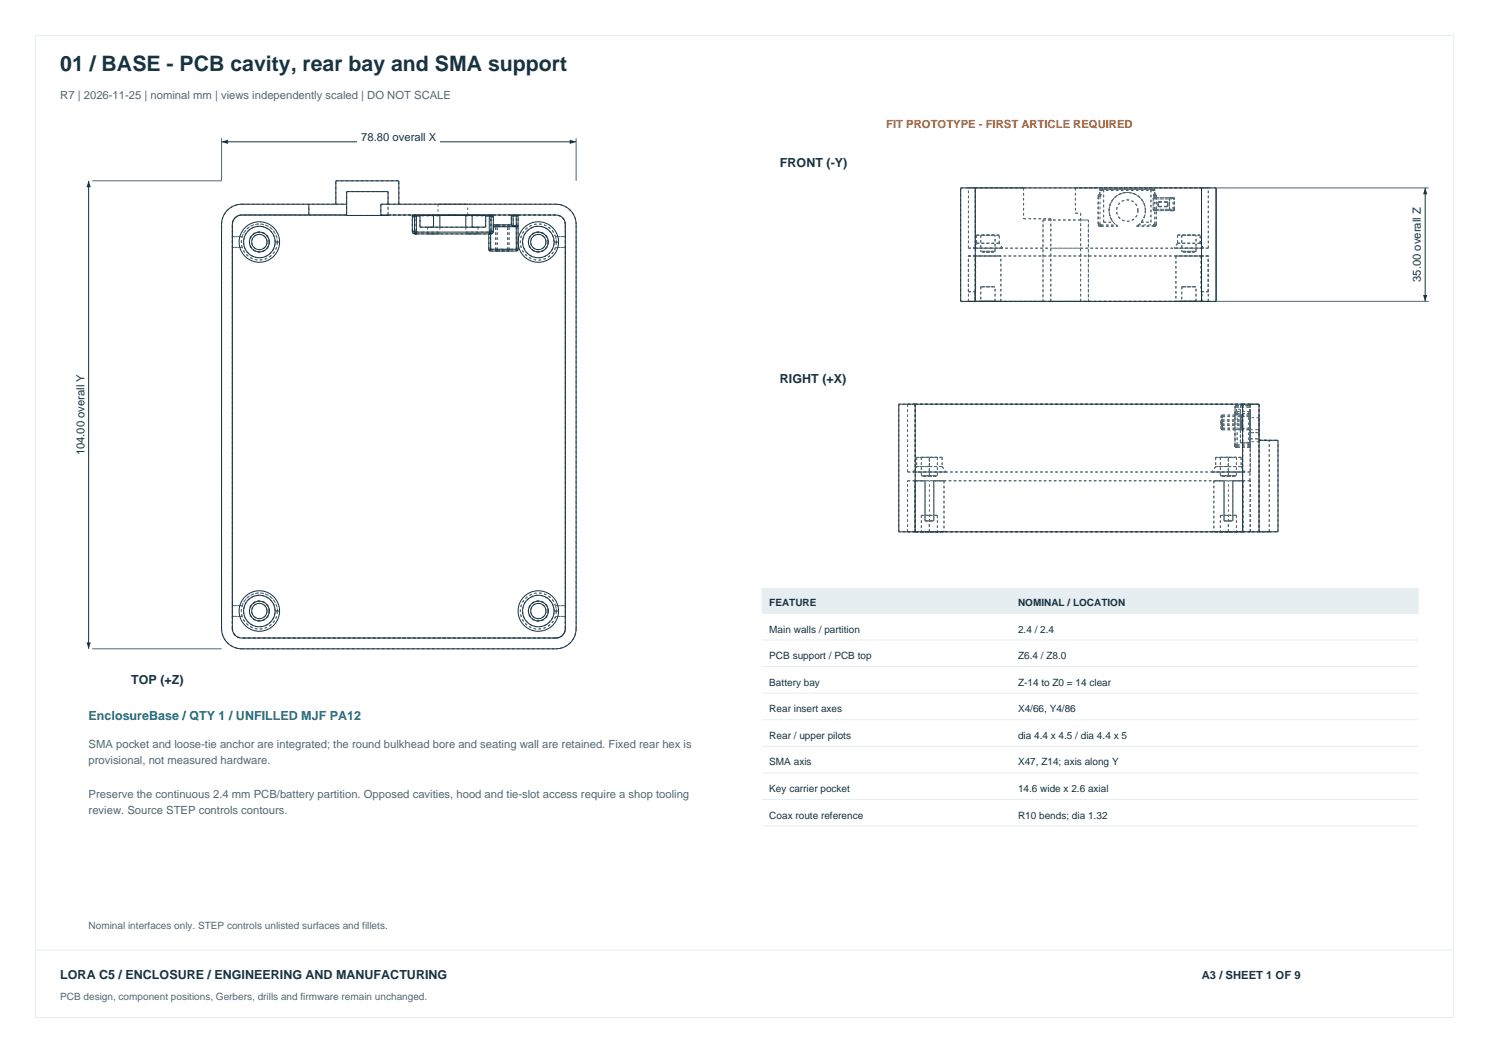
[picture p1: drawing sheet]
<svg xmlns="http://www.w3.org/2000/svg" width="420mm" height="297mm" viewBox="0 0 420 297" stroke-linecap="round" stroke-linejoin="round" font-family="sans-serif">
<path d="M10 10h400v277h-400zM10 268h400" fill="none" stroke="#e6eef1" stroke-width=".28"/>
<g fill="none" stroke="#536773" stroke-width=".28" stroke-dasharray=".7 .7" stroke-linecap="butt">
<path d="M68.2 57.6h26.5M94.7 57.6v-6.6M94.7 57.6h3.1M94.7 51h17.8M97.8 54v6.6M97.8 54h11.7M107.4 57.6h2.1M107.4 57.6v3M109.5 57.6h3M109.5 54v6.6M112.5 57.6v-6.6M112.5 57.6h44.3"/>
<path d="M123.5 57.6h8.4M123.5 57.6v3M131.9 57.6h-8.4M62.5 63.3a5.7 5.7 0 0 1 5.7-5.7M65.5 69.8v-3.1M65.5 66.7v-3.4M65.5 63.3a2.67 2.67 0 0 1 2.7-2.7M65.5 69.8h2.8M65.5 66.7h2.8M68.2 60.6a2.67 2.67 0 0 0-2.7 2.7M68.2 60.6h29.6M68.3 69.8h-2.8"/>
<path d="M68.3 66.7a5.1 5.1 0 0 1 5.6-3.5 5.1 5.1 0 0 1 4.3 5.1M68.3 66.7h-2.8M68.3 69.8l-.2-1.3 .2-1.8M75.3 68.3a2.16 2.16 0 0 0-3.1-2 2.16 2.16 0 0 0-.3 3.7 2.16 2.16 0 0 0 3.4-1.4v-.3M75.9 68.3a2.79 2.79 0 0 1-4 2.4 2.79 2.79 0 0 1-.4-4.7 2.79 2.79 0 0 1 4.4 1.9v.4M75.9 68.3a2.79 2.79 0 0 0-4-2.5 2.79 2.79 0 0 0-.4 4.7 2.79 2.79 0 0 0 4.4-1.9v-.3M77.6 68.3a4.4 4.4 0 0 0-6.5-4 4.4 4.4 0 0 0-.4 7.6 4.4 4.4 0 0 0 6.9-3.2v-.4M78.2 68.3a5.1 5.1 0 0 1-4.3 5 5.1 5.1 0 0 1-5.6-3.5M78.2 68.3a5.1 5.1 0 0 0-7.4-4.5 5.1 5.1 0 0 0-.5 8.7 5.1 5.1 0 0 0 7.9-3.7v-.5M87.1 60.6v-3M97.8 60.6h-29.6M97.8 60.8v-.2"/>
<path d="M107.4 60.6h2.1M109.5 60.6v-3M109.5 60.8v-.2M109.5 60.8h-11.7M109.5 60.6h47.3M116.3 65.2v-4M116.3 65.2l.2 .5 .6 .3M116.9 60.9v.3M116.9 65.2v-4M116.9 65.2v.3M117 60.6h-.5M117.1 60.6h-.6"/>
<path d="M117.1 61.2h.3M117.1 65.2v-4M117.1 65.2h.3M117.1 61.2h-.8M117.1 61.2v-.6M117.1 65.2h-.8M117.1 65.2v.8M117.1 60.6l.1 .3M117.2 65.9v-.4M117.2 60.9l.2 .3M117.2 65.5l.2-.3M117.2 65.9l.2 .1"/>
<path d="M117.4 60.6h-.3M117.4 60.6h6.6M117.4 60.6h20.6M117.4 60.6h-.4M117.4 60.9h6.7M117.4 61.2v-.3M117.4 65.5v-.3M117.4 65.5h6.7M117.4 66h5.9M117.4 60.9v-.3M117.4 60.9h-.2M117.4 65.5v.5"/>
<path d="M117.4 65.5h-.2M118.5 60.8h3.8M118.5 64.1v-3.3M118.5 64.1h3.8M120.6 60.6h14.2M120.6 60.8h1.7M120.6 64.1h1.7M120.6 66h2.7M120.6 60.6v.2M120.6 64.1v1.9M123.3 66l.4-.1 .4-.4M123.5 60.6h8.4"/>
<path d="M124 60.6h-3.4M124 60.6v.2M124.1 64.1v1.4M131.4 60.9h6.6M131.4 64.1v1.4M131.4 65.5h6.6M131.5 60.6h6.5M131.5 60.6l-.1 .2M131.9 60.6v-3M131.9 60.6h-8.4M132.1 66h5.9M132.1 66h2.7"/>
<path d="M132.1 66l-.4-.1-.3-.4M133.2 60.8h1.6M133.2 60.8h3.8M133.2 64.1h1.6M133.2 64.1h3.8M134.8 60.6h-3.3M134.8 60.8h-14.2M134.8 64.1h-14.2M134.8 66h-14.2M134.8 60.6v.2M134.8 64.1v1.9M137 64.1v-3.3"/>
<path d="M137.9 66h.1M137.9 70.3v-4.3M137.9 70.3l.2 .4 .3 .1M138 61.2h.4M138 61.2v-.3M138 65.5v-.3M138 65.2h.4M138 66h-.1M138 66h.4M138 60.9h.2M138 60.9v-.3M138 65.5v.5"/>
<path d="M138 65.5h.2M138.2 60.9l-.2 .3M138.2 60.9l.1-.3M138.2 65.5l-.2-.3M138.2 65.5v.4M138.2 65.9l-.2 .1M138.3 60.6h-.3M138.3 60.6h.1M138.4 65.2v-4M138.4 66h-.4M138.4 66l.6-.3 .2-.5M138.4 70.8h7.2"/>
<path d="M138.4 61.2h.8M138.4 61.2v-.6M138.4 65.2h.8M138.4 70.3v-4.3M138.4 70.3h7.2M138.4 65.2v.8M138.4 70.3h-.5M138.4 70.3v.5M138.5 60.6h-.5M138.5 60.9v.3M138.5 65.2v-4M138.5 65.2v.3"/>
<path d="M139 60.6h-.6M139 60.6h-.5M139.2 61.2l-.2-.6M139.2 63.9v1.3M139.2 63.9v-.5M139.2 63.4v.5M139.2 65.2v-4M139.2 63.4h5M139.2 65.2l-.2 .5-.6 .3M139.2 63.9h6.4M139.8 63.8l.1-.4M139.8 70.5v-6.7"/>
<path d="M139.8 70.5l.1 .3M139.8 63.8h.4M139.9 63.4l-.1 .4M139.9 70.8h.3M140.2 63.4h-.3M140.2 63.4h3M140.2 70.8h3M140.2 70.8h-.3M140.2 63.4v.4M140.2 63.8h3M140.2 63.8v-.4M140.2 63.8h-.4"/>
<path d="M140.2 70.5h-.4M140.2 70.5v-6.7M140.2 70.5h3M140.2 70.5v.3M143.2 70.8h.3M143.2 63.4v.4M143.2 63.8h.4M143.2 63.8v-.4M143.2 70.5v-6.7M143.2 70.5h.4M143.2 70.5v.3M143.5 63.4h-.3"/>
<path d="M143.5 63.4l.1 .4M143.5 70.8h-.3M143.6 63.8l-.1-.4M143.6 70.5v-6.7M143.6 70.5l-.1 .3M143.6 63.8h-.4M144.2 63.4v-2.5M144.5 63.7l-.3-.3M144.7 60.6h.9M144.7 60.6h-.4M144.7 63.8h.9M144.7 60.9h-.5"/>
<path d="M144.7 60.9v-.3M144.7 60.9h.9M144.7 63.7h-.2M144.7 63.7v-2.8M144.7 63.7h.9M144.7 63.7v.1M145.6 70.3v-6.4M145.6 63.9v-.1M145.6 60.9v-.3M145.6 60.9h.5M145.6 63.7v-2.8M145.6 63.7h.5"/>
<path d="M145.6 63.7v.1M145.6 70.3h.5M145.6 63.9h.5M145.6 70.3v.5M146.1 60.6h-.5M146.1 63.8h-.5M146.1 63.7v-2.8M146.1 70.3v-6.4M146.1 63.9v-.1M146.1 70.3l-.2 .4-.3 .1M154 68.3a2.16 2.16 0 0 0-3.1-2 2.16 2.16 0 0 0-.3 3.7 2.16 2.16 0 0 0 3.4-1.4v-.3M154.6 68.3a2.79 2.79 0 0 1-4 2.4 2.79 2.79 0 0 1-.4-4.7 2.79 2.79 0 0 1 4.4 1.9v.4"/>
<path d="M154.6 68.3a2.79 2.79 0 0 0-4-2.5 2.79 2.79 0 0 0-.4 4.7 2.79 2.79 0 0 0 4.4-1.9v-.3M156.3 68.3a4.4 4.4 0 0 0-6.5-4 4.4 4.4 0 0 0-.4 7.6 4.4 4.4 0 0 0 6.9-3.2v-.4M156.7 69.8a5.1 5.1 0 0 1-7.8 2.6 5.1 5.1 0 0 1 0-8.3 5.1 5.1 0 0 1 7.8 2.6M156.7 69.8h2.8M156.7 66.7h2.8M156.7 66.7l.2 1.6M156.8 60.6h-47.3M156.9 68.3l-.2 1.5M156.9 68.3a5.1 5.1 0 0 0-7.4-4.5 5.1 5.1 0 0 0-.5 8.7 5.1 5.1 0 0 0 7.9-3.7v-.5M159.5 63.3a2.67 2.67 0 0 0-2.7-2.7M159.5 69.8v-3.1M159.5 66.7v-3.4"/>
<path d="M159.5 66.7h-2.8M159.5 69.8h-2.8M162.5 63.3a5.7 5.7 0 0 0-5.7-5.7M62.5 177.3v-114M62.5 177.3a5.7 5.7 0 0 0 5.7 5.7M65.5 177.3a2.67 2.67 0 0 0 2.7 2.7M65.5 177.3v-114M65.5 177.3v-3.4M65.5 173.9v-3.1M65.5 170.8v-101M65.5 173.9h2.8M65.5 170.8h2.8"/>
<path d="M68.2 180h88.6M68.3 173.9h-2.8M68.3 170.8a5.1 5.1 0 0 1 5.6-3.5 5.1 5.1 0 0 1 4.3 5M68.3 170.8h-2.8M68.3 173.9l-.2-1.3 .2-1.8M75.3 172.3a2.16 2.16 0 0 0-3.1-1.9 2.16 2.16 0 0 0-.3 3.7 2.16 2.16 0 0 0 3.4-1.4v-.4M75.9 172.3a2.79 2.79 0 0 1-4 2.5 2.79 2.79 0 0 1-.4-4.7 2.79 2.79 0 0 1 4.4 1.9v.3M75.9 172.3a2.79 2.79 0 0 0-4-2.4 2.79 2.79 0 0 0-.4 4.7 2.79 2.79 0 0 0 4.4-1.9v-.4M77.6 172.3a4.4 4.4 0 0 0-6.5-3.9 4.4 4.4 0 0 0-.4 7.6 4.4 4.4 0 0 0 6.9-3.2v-.5M78.2 172.3a5.1 5.1 0 0 1-4.3 5.1 5.1 5.1 0 0 1-5.6-3.5M78.2 172.3a5.1 5.1 0 0 0-7.4-4.4 5.1 5.1 0 0 0-.5 8.7 5.1 5.1 0 0 0 7.9-3.8v-.5M154 172.3a2.16 2.16 0 0 0-3.1-1.9 2.16 2.16 0 0 0-.3 3.7 2.16 2.16 0 0 0 3.4-1.4v-.4"/>
<path d="M154.6 172.3a2.79 2.79 0 0 1-4 2.5 2.79 2.79 0 0 1-.4-4.7 2.79 2.79 0 0 1 4.4 1.9v.3M154.6 172.3a2.79 2.79 0 0 0-4-2.4 2.79 2.79 0 0 0-.4 4.7 2.79 2.79 0 0 0 4.4-1.9v-.4M156.3 172.3a4.4 4.4 0 0 0-6.5-3.9 4.4 4.4 0 0 0-.4 7.6 4.4 4.4 0 0 0 6.9-3.2v-.5M156.7 173.9a5.1 5.1 0 0 1-7.8 2.6 5.1 5.1 0 0 1 0-8.3 5.1 5.1 0 0 1 7.8 2.6M156.7 173.9h2.8M156.7 170.8h2.8M156.7 170.8l.2 1.5M156.8 180a2.67 2.67 0 0 0 2.7-2.7M156.8 180h-88.6M156.9 172.3l-.2 1.6M156.9 172.3a5.1 5.1 0 0 0-7.4-4.4 5.1 5.1 0 0 0-.5 8.7 5.1 5.1 0 0 0 7.9-3.8v-.5M159.5 177.3v-114"/>
<path d="M159.5 177.3v-3.4M159.5 173.9v-3.1M159.5 170.8v-101M159.5 177.3a2.67 2.67 0 0 1-2.7 2.7M159.5 170.8h-2.8M159.5 173.9h-2.8M162.5 177.3v-114M162.5 177.3a5.7 5.7 0 0 1-5.7 5.7M68.2 183h88.6"/>
</g>
<g fill="none" stroke="#173341" stroke-width=".28">
<path d="M62.5 40h100M87.1 57.6v3M94.7 57.6v-6.6h17.8v6.6M97.8 57.6h-29.6a5.7 5.7 0 0 0-5.7 5.7v114a5.7 5.7 0 0 0 5.7 5.7h88.6a5.7 5.7 0 0 0 5.7-5.7v-114a5.7 5.7 0 0 0-5.7-5.7h-49.4v3h49.4a2.67 2.67 0 0 1 2.7 2.7v114a2.67 2.67 0 0 1-2.7 2.7h-88.6a2.67 2.67 0 0 1-2.7-2.7v-114a2.67 2.67 0 0 1 2.7-2.7h29.6M109.5 57.6v-3.6h-11.7v6.8l11.7-.2M77.6 68.3h1.3M116.3 65.2l.2 .5 .6 .3M116.3 61.2h.6M116.3 65.2h.6M116.3 61.2v4M116.5 60.6l-.2 .6M116.9 65.5l.2 .3"/>
<path d="M116.9 65.5l.3 .4 .2 .1M116.9 60.9h.5M116.9 65.5h.5M116.9 60.9v4.6M117 60.6l-.1 .3M117.1 65.8l.3 .2M117.1 65.8v.2M117.1 66h21.3M117.2 65.9h.1M117.2 65.9l.2 .1M117.4 60.6v.3M117.4 65.5v.5"/>
<path d="M117.4 60.9h1.1M117.4 60.9v4.6M117.4 65.5h20.6M118.5 60.9h18.5M118.5 60.9v3.2h18.5v-3.2M122.3 60.8v3.3M124 60.8l.1 3.3M131.4 60.8v3.3M133.2 60.8v3.3M137 60.9h1M137.9 70.3l.2 .4 .3 .1M137.9 70.3h.5"/>
<path d="M137.9 66v4.3M138 66h.4M138 60.6v.3M138 60.9h.5M138 65.5h.5M138 65.5v.5M138 60.9v4.6M138.2 65.9l-.2 .1M138.4 65.8l-.4 .2M138.4 65.8v.2M138.4 70.3v.5M138.4 70.8h7.2"/>
<path d="M138.4 66v4.3M138.4 70.3h7.2M138.5 60.6v.3M138.5 65.5l-.2 .4-.3 .1M138.5 65.5l-.1 .3M138.5 61.2h.7M138.5 65.2h.7M138.5 60.9v4.6M139 60.6l.2 .6M139.2 65.2l-.2 .5-.6 .3M139.2 61.2v4M139.2 63.4h5"/>
<path d="M139.2 63.9h6.4M144.2 63.4l.3 .3M144.2 60.9h.5M144.2 60.9v2.5M144.3 60.6l-.1 .3M144.5 63.7l.2 .1M144.5 63.7h.2M144.7 60.6v.3M144.7 63.7v.1M144.7 63.8h.9M144.7 60.9h.9M144.7 60.9v2.8"/>
<path d="M144.7 63.7h.9M145.6 63.8h.5M145.6 60.6v.3M145.6 60.9h.5M145.6 63.7h.5M145.6 63.8v.1M145.6 63.7v.1M145.6 63.9h.5M145.6 70.3h.5M145.6 70.3v.5M145.6 60.9v2.8M145.6 63.9v6.4"/>
<path d="M146.1 60.6v.3M146.1 63.8v.1M146.1 70.3l-.2 .4-.3 .1M146.1 60.9v2.8M146.1 63.9v6.4M146.1 63.7v.1M156.3 68.3h1.3M77.6 172.3h1.3M156.3 172.3h1.3"/>
<circle cx="73.2" cy="68.3" r="5.7"/>
<circle cx="73.2" cy="68.3" r="2.79"/>
<circle cx="73.2" cy="68.3" r="2.16"/>
<circle cx="73.2" cy="68.3" r="4.4"/>
<circle cx="151.8" cy="68.3" r="5.7"/>
<circle cx="151.8" cy="68.3" r="2.79"/>
<circle cx="151.8" cy="68.3" r="2.16"/>
<circle cx="151.8" cy="68.3" r="4.4"/>
<circle cx="73.2" cy="172.3" r="5.7"/>
<circle cx="73.2" cy="172.3" r="2.79"/>
<circle cx="73.2" cy="172.3" r="4.4"/>
<circle cx="73.2" cy="172.3" r="2.16"/>
<circle cx="151.8" cy="172.3" r="5.7"/>
<circle cx="151.8" cy="172.3" r="2.79"/>
<circle cx="151.8" cy="172.3" r="4.4"/>
<circle cx="151.8" cy="172.3" r="2.16"/>
</g>
<path d="M62.5 39v12M162.5 39v12" fill="none" stroke="#536773" stroke-width=".28"/>
<g fill="#173341">
<path d="M62.5 40l1.8-.6v1.2z"/>
<path d="M160.7 39.4l1.8 .6-1.8 .6z"/>
</g>
<path d="M100.9 36h23.2v5h-23.2z" fill-rule="evenodd" fill="#fff"/>
<path d="M26 51h36.5M26 183h36.5" fill="none" stroke="#536773" stroke-width=".28"/>
<path d="M25 51v132" fill="none" stroke="#173341" stroke-width=".28"/>
<g fill="#173341">
<path d="M24.4 181.2h1.2l-.6 1.8z"/>
<path d="M25 51l.6 1.8h-1.2z"/>
</g>
<path d="M20.3 104.5h4.2v25h-4.2z" fill-rule="evenodd" fill="#fff"/>
<g fill="none" stroke="#536773" stroke-width=".28" stroke-dasharray=".7 .7" stroke-linecap="butt">
<path d="M271 53h4.1M273.2 53h1.9M275.1 53h13.6M275.1 53h-1.9M288.7 53v8.7M288.7 53h-13.6M303.3 53h35.6M303.3 53v7.1M309.7 55.4l.5-.6M309.7 55.4h.6M309.9 55.4h-.2M310.2 54.9v-.1"/>
<path d="M310.2 54.9v.1M310.2 54.9v-1.2M310.2 53.7l.4-.3M310.2 54.8v.1M310.2 54.8l-.5 .6M310.2 54.9l.1 .1M310.2 53.7h.4M310.2 55v-1.3M310.2 55l-.3 .4M310.3 55.4h.3M310.3 55l.3 .4M310.3 55v.4"/>
<path d="M310.6 53.4h14.8M310.6 53.4l-.4 .3M310.6 53.4h.7M310.6 55.4v-1.7M310.6 53.7h14.8M310.6 53.4v.3M311.3 53.4h13.3M321 59.4a3 3 0 0 0-4.4-2.7 3 3 0 0 0-.3 5.2 3 3 0 0 0 4.7-2.2v-.3M323.1 59.4a5.1 5.1 0 0 1-2.4 4.3M323.1 59.4a5.1 5.1 0 0 0-6.9-4.8 5.1 5.1 0 0 0-2.2 8.1M323.1 59.4a5.1 5.1 0 0 0-7.4-4.6 5.1 5.1 0 0 0-.9 8.6M324.6 53.4h.8"/>
<path d="M324.6 53.4h-13.3M325.3 56.1l.1-.2M325.3 56.1v2.9M325.3 59v-2.9M325.3 56.1h.4M325.3 59h.4M325.4 55.4v-1.7M325.4 55.4h.3M325.4 55.9l.3-.2M325.4 59.3l-.1-.3M325.4 53.4l.3 .3M325.4 53.4v.3"/>
<path d="M325.7 55.7v-.3M325.7 59.4l-.3-.1M325.7 55l-.3 .4M325.7 59.4h.5M325.7 59.4h5.2M325.7 55.7h.5M325.7 55.7h5.2M325.7 55.7l-.4 .4M325.7 59.4l-.4-.4M325.7 55v.4M325.7 59.4v-.4M325.7 59h5.2"/>
<path d="M325.7 55.7v.4M325.7 56.1h5.2M325.7 59v-2.9M325.7 55v-1.3M325.7 53.7l-.3-.3M325.7 54.9v-1.2M325.7 54.9v.1M325.7 54.9v-.1M325.7 54.8v.1M325.7 54.8l.5 .6M325.7 53.7h-.3M326.1 55.4l-.4-.4"/>
<path d="M326.1 55.4h.1M326.2 55.4l-.5-.6M326.2 59.4v-.4M326.2 59v-2.9M326.2 56.1v-.4M326.2 55.7v-.3M326.2 59.4h4.7M326.2 55.7h4.7M326.2 55.4h-.5M326.2 59h3.7M326.2 56.1h3.7M326.7 58v-.7"/>
<path d="M326.7 57.3l.3-.4M326.7 58h.1M326.7 57.3h.1M326.8 58v-.7M326.8 57.3l.2-.3M326.8 57.3h-.1M327 57l-.2 .3M327 57h2.1M327 58.2h2.1M327 58.2l-.2-.2M327 56.9h2.1M327 58.3h2.1"/>
<path d="M327 58.3l-.3-.3M327 56.9l-.3 .4M327 57v-.1M327 58.3v-.1M327 56.9v.1M329.1 58.3l.3-.3M329.1 57l.2 .3M329.1 56.9l.3 .4M329.1 57v-.1M329.1 58.3v-.1M329.1 56.9v.1M329.3 57.3l-.2-.3"/>
<path d="M329.3 58v-.7M329.3 58l-.2 .2M329.3 57.3h.1M329.4 57.3l-.3-.4M329.4 58v-.7M329.4 58h-.1M329.4 57.3h-.1M329.9 59v-2.9M329.9 56.1l.3-.4M329.9 56.1v2.9M329.9 56.1l.1-.3M330 59.4l-.1-.4"/>
<path d="M330 59.4h.2M330 55.8h.2M330.2 59.4h.7M330.2 55.8h.7M330.2 55.8l-.3 .3M330.2 59.4l-.3-.4M330.2 55.7h.7M330.2 59.4h-.2M330.2 55.7l-.2 .1M330.2 55.8v-.1M330.2 55.7v.1M330.9 59.4l.3-.4"/>
<path d="M330.9 55.7l.3 .4M330.9 55.8l.3 .3M330.9 55.8v-.1M330.9 55.7v.1M330.9 59.4v-.4M330.9 55.7v.4M330.9 59v-2.9M331.2 59l-.3 .4M331.2 59v-2.9M331.2 56.1l-.3-.3M331.2 56.1l-.3-.4M331.2 59h-.3"/>
<path d="M331.2 56.1h-.3M338.9 53h-63.8M338.9 53h1.9M338.9 53h-35.6M340.8 53h-1.9M343 53h-4.1M273.2 72.2h1.9M273.2 70h1.9M273.2 70v-17M274.5 70h8.3M275.1 72.2h-1.9M275.1 70h21.3"/>
<path d="M275.1 70h63.8M275.1 70v-17M275.2 72.2h-2M275.2 72.2h7.1M275.2 72.2v10.1M275.5 68.6h6.4M275.5 66.3h6.4M275.5 68.6l-1 1.4M275.5 66.3v2.3M276.6 66.3h4.1M276.6 70.9h4.1M276.6 66.3v4.6"/>
<path d="M277.1 70.9h3.1M277.1 71.1h3.1M277.1 70.9v.2M280.2 70.9h-3.1M280.2 71.1h-3.1M280.2 71.1v-.2M280.7 66.3h-4.1M280.7 70.9h-4.1M280.7 70.9v-4.6M281.9 68.6h-6.4M281.9 68.6v-2.3M281.9 66.3h-6.4"/>
<path d="M282.3 72.2h-7.1M282.8 70h-8.3M282.8 70l-.9-1.4M288.7 61.7h7.7M294.2 62.1v22.9M294.2 62.1h12.8M294.2 62.1h2.2M296.4 61.7v.4M296.4 72.2v-2.2M296.4 61.7v8.3M296.4 72.2h-21.3M303.3 60.1h1.5"/>
<path d="M304.8 62.1h2.2M304.8 62.1h-8.4M304.8 60.1v2M304.8 72.2v-2.2M304.8 60.1v9.9M304.8 70h-8.4M304.8 72.2h-8.4M304.8 70h34.1M307 62.1v22.9M309.7 63.2v-7.8M309.7 63.2h.2M309.7 63.2h.6"/>
<path d="M309.9 63.2v-7.8M310.3 63.6l-.4-.4M310.3 63.8l-.4-.1-.2-.5M310.3 63.8h.3M310.3 63.2v-7.8M310.3 63.2h.3M310.3 63.8v-.2M310.3 63.8v-.6M310.3 63.6l.1 .2M310.4 63.8h.2M310.4 63.4l.2-.2M310.4 63.4v.4"/>
<path d="M310.4 63.4h.2M310.6 63.7l-.3-.1M310.6 63.7h4.7M310.6 63.8h4.7M310.6 63.8h-.2M310.6 63.4h4.2M310.6 63.4v-.2M310.6 63.8v-.1M310.6 63.8v-.4M311.3 62.7h2.7M311.3 62.7v-9.3M314.8 63.4l.5 .4"/>
<path d="M315.3 63.7a5.1 5.1 0 0 1 .2-8.8 5.1 5.1 0 0 1 7.6 4.5M315.3 63.7v.1M320.6 63.8h4.8M320.7 63.7h4.7M320.7 63.7l-.1 .1M321.1 63.4h4.3M321.1 63.4a5.1 5.1 0 0 0 2-4M321.1 63.4l-.5 .4M321.9 62.7a5.1 5.1 0 0 0 1.2-3.3M321.9 62.7h2.7M324.6 62.7v-9.3M325.4 63.8h.3"/>
<path d="M325.4 63.8h.1M325.4 63.2h.3M325.4 63.4v-.2M325.4 63.8v-.1M325.4 63.8v-.4M325.5 63.8h-.1M325.5 63.8l.1-.2M325.5 63.8v-.4M325.5 63.4l-.1-.2M325.5 63.4h-.1M325.6 63.6l-.2 .1M325.6 63.6h.1"/>
<path d="M325.7 63.8l.4-.2 .1-.4M325.7 63.2v-3.8M325.7 63.8v-.2M325.7 63.8v-.6M326.1 63.2l-.4 .4M326.1 63.2v-7.8M326.2 63.2v-7.8M326.2 63.2v-3.8M326.2 63.2h-.1M326.2 63.2h-.5M331.2 70h8.3M331.7 72.2h7.1"/>
<path d="M331.7 72.2v12.8M332.1 68.6h6.4M332.1 66.3h6.4M332.1 68.6l-.9 1.4M332.1 66.3v2.3M333.3 66.3h4.1M333.3 70.9h4.1M333.3 66.3v4.6M333.8 70.9h3.1M333.8 71.1h3.1M333.8 70.9v.2M336.9 70.9h-3.1"/>
<path d="M336.9 71.1h-3.1M336.9 71.1v-.2M337.4 66.3h-4.1M337.4 70.9h-4.1M337.4 70.9v-4.6M338.5 68.6h-6.4M338.5 68.6v-2.3M338.5 66.3h-6.4M338.8 72.2h-7.1M338.8 72.2v10.1M338.9 72.2h-34.1M338.9 72.2h1.9"/>
<path d="M338.9 72.2h-63.8M338.9 70v-17M339.5 70h-8.3M339.5 70l-1-1.4M340.8 72.2h-1.9M340.8 70h-1.9M340.8 72.2h-2M340.8 70v-17M271 85h4.1M271 85v-32M273.2 85h1.9M273.2 85v-12.8"/>
<path d="M273.2 82.3v-10.1M273.2 82.3h2M275 82.3h.2M275 85h7.3M275 82.3v2.7M275.1 85h19.1M275.1 85h-1.9M275.1 85v-32M275.1 85v-12.8M275.2 82.3h-.2M276.6 85h4.1M276.6 80.9h4.1"/>
<path d="M276.6 80.9v4.1M280.7 85h-4.1M280.7 85v-4.1M280.7 80.9h-4.1M282.3 85h-7.3M282.3 85v-12.8M294.2 85v-22.9M294.2 85h12.8M296.4 85h-21.3M296.4 85h8.4M296.4 85v-22.9M296.4 85v-12.8"/>
<path d="M304.8 85v-22.9M304.8 85v-12.8M307 85v-22.9M307 85h31.9M331.7 85h7.3M333.3 85h4.1M333.3 80.9h4.1M333.3 80.9v4.1M337.4 85h-4.1M337.4 85v-4.1M337.4 80.9h-4.1M338.8 82.3h2"/>
<path d="M338.8 82.3h.2M338.9 85h-34.1M338.9 85h1.9M338.9 85h-63.8M338.9 85v-32M338.9 85v-12.8M339 82.3h-.2M339 85h-7.3M339 85v-2.7M340.8 85h-1.9M340.8 85v-12.8M340.8 82.3v-10.1"/>
<path d="M343 85h-4.1"/>
</g>
<path d="M275.1 53h-4.1v32h4.1M275.1 53v32M275.1 53h63.8M338.9 53h4.1v32h-4.1M338.9 53v32M402 53v32M275.1 85h63.8" fill="none" stroke="#173341" stroke-width=".28"/>
<path d="M343 53h60M343 85h60" fill="none" stroke="#536773" stroke-width=".28"/>
<g fill="#173341">
<path d="M401.4 83.2h1.2l-.6 1.8z"/>
<path d="M402 53l.6 1.8h-1.2z"/>
</g>
<path d="M397.3 57.4h4.2v23.2h-4.2z" fill-rule="evenodd" fill="#fff"/>
<g fill="none" stroke="#536773" stroke-width=".28" stroke-dasharray=".7 .7" stroke-linecap="butt">
<path d="M256 114h2.1M258.1 114h92.4M258.1 114h-4.6M258.1 114h-2.1M344.4 119.6v-.8M344.4 118.8v-.3M344.4 118.5v.3M344.4 119.6v.3M344.4 119.9v-.3M344.7 118.4h5.4M344.7 120h5.4M344.7 118.4l-.3 .1"/>
<path d="M344.7 120l-.3-.1M344.7 119.6v-.8M344.7 119.6h5.4M344.7 118.8h5.4M344.7 118.4v.4M344.7 120v-.4M344.7 118.8h-.3M344.7 119.6h-.3M344.9 117.1h3.4M344.9 117.1h5.1M344.9 117.1l-.5 .4M344.9 117.1v.4"/>
<path d="M344.9 117.5h3.4M344.9 117.5h5.1M344.9 117.5h-.5M348.3 116.7v-1.9M348.3 117.1v-.4M348.3 117.2v-.1M348.3 117.5v-.3M348.3 117.5v3.3M348.3 115.4v10.3M348.3 117.1h.7M348.5 116.3l-.2 .4M348.8 114.4h3.7"/>
<path d="M348.8 116.1l-.3 .2M348.8 114.4l-.5 .4M348.8 116.1v-1.3M348.8 114.8h3.7M348.8 114.4v.4M348.8 114.8h-.5M349 116.1h3.3M349 116.1h-.2M349 116.7h3.3M349 116.1v.6M349 117.1v-.4M349 116.7h-.7"/>
<path d="M349.9 114.4h2.6M349.9 115.4v9.5M349.9 115.4h-1.6M350 117.1h-1M350 117.5v-.4M350.1 117.1v.4M350.1 117.1h-.1M350.1 117.5h-.1M350.1 120l.3-.1M350.1 119.6v-.8M350.1 119.6h.3M350.1 118.8v-.4"/>
<path d="M350.1 120v-.4M350.2 117.1h2.3M350.2 117.1h-.1M350.2 117.5h2.3M350.2 117.1v.4M350.2 117.5h-.1M350.4 117.5l-.4-.4M350.4 117.5v3.3M350.4 117.5l-.2-.4M350.4 119.6v-.8M350.4 118.5v.3M350.4 118.8v-.3"/>
<path d="M350.4 119.6v.3M350.4 119.9v-.3M350.4 118.5l-.3-.1M350.4 117.5h2.1M350.4 118.8h-.3M350.5 114h4.6M350.5 114h2.2M352.3 116.7v-.6M352.5 116.1h-.2M352.5 116.1l.2 .1M352.5 116.1v-1.3M352.5 114.8v-.4"/>
<path d="M352.5 117.5v-.4M352.6 114.4h-.1M352.6 115.4v9.5M352.7 114h2.4M352.7 114v9.8M352.7 114h-2.2M352.7 114v8M352.7 117.8v6.8M352.7 115.4v5.8M352.7 116.7v-.5M352.7 116.2v-1.4M352.7 114.8v-.3"/>
<path d="M352.7 114.5v.3M352.7 116.2v.5M352.7 117.5v-.4M352.7 117.1v.4M352.7 114.5l-.2-.1M352.7 117.1h-.2M352.7 116.7h-.4M352.7 114.8h-.2M352.7 117.5h-.2M352.7 115.4h-.1M355.1 114v9.8M355.1 114v8"/>
<path d="M355.1 117.8v6.8M355.1 117.8h-2.4M256 135.6h2.1M256 133.1v-19.1M257.5 133.1h4.7M258 135.6h8.3M258 135.6h2.9M258 135.6v14.4M258.1 135.6h2.8M258.1 135.6h-2.1M258.1 133.1h92.4M258.1 133.1h-2.1"/>
<path d="M258.1 133.1v-19.1M258.6 131.6h3.6M258.6 129h3.6M258.6 131.6l-1.1 1.5M258.6 129v2.6M259.9 129h4.5M259.9 134.2h2.3M259.9 129v5.2M260.4 134.2h3.5M260.4 134.4h1.8M260.4 134.2v.2M260.9 135.6h-2.9"/>
<path d="M260.9 135.6v11.3M262.2 133.1h4.6M262.2 135.6h-4.2M262.2 131.6h3.6M262.2 129h3.6M262.2 129h-2.3M262.2 134.2h2.2M262.2 134.2h-1.8M262.2 134.4h1.7M262.2 133.1v-1.5M262.2 131.6v-2.6M262.2 134.2v-5.2"/>
<path d="M262.2 134.4v-.2M263.4 135.6h81.9M263.4 135.6h2.9M263.4 135.6v11.3M263.9 134.2h-1.7M263.9 134.4h-3.5M263.9 134.2v.2M264.4 129h-2.2M264.4 134.2h-4.5M264.4 129v5.2M265.8 131.6h-7.2M265.8 129h-7.2"/>
<path d="M265.8 131.6l1 1.5M265.8 129v2.6M266.3 135.6h-2.9M266.3 135.6h-4.1M266.3 135.6v14.4M266.8 133.1h-9.3M341.9 133.1h4.6M342.4 135.6h8.2M342.4 135.6h2.9M342.4 135.6v14.4M342.9 131.6h3.6M342.9 129h3.6"/>
<path d="M342.9 131.6l-1 1.5M342.9 129v2.6M344.2 129h4.6M344.2 134.2h2.3M344.2 129v5.2M344.4 120.8v-3.3M344.7 134.2h3.5M344.7 134.4h1.8M344.7 134.2v.2M344.9 121.2h3.4M344.9 121.2h5.1M344.9 121.2l-.5-.4"/>
<path d="M344.9 120.8v-3.3M344.9 120.8h3.4M344.9 121.2v-.4M344.9 120.8h5.1M344.9 120.8h-.5M345.3 135.6h-2.9M345.3 135.6v11.3M346.5 133.1h4.6M346.5 135.6h-4.1M346.5 131.6h3.6M346.5 129h3.6M346.5 129h-2.3"/>
<path d="M346.5 134.2h2.3M346.5 134.2h-1.8M346.5 134.4h1.7M346.5 133.1v-1.5M346.5 131.6v-2.6M346.5 134.2v-5.2M346.5 134.4v-.2M347.7 135.6h2.8M347.7 135.6h2.9M347.7 135.6v11.3M348.2 134.2h-1.7M348.2 134.4h-3.5"/>
<path d="M348.2 134.2v.2M348.3 125.7l.5 .4M348.3 125.5v-8.8M348.3 121.1v-.3M348.3 121.2v-.1M348.3 125.5v-4.3M348.3 125.7v-.2M348.3 125.7v-4.5M348.3 121.2v-5.8M348.3 121.2h.7M348.4 125.7l-.1-.2M348.4 125.7l.4 .4"/>
<path d="M348.4 125.7h-.1M348.8 129h-2.3M348.8 134.2h-4.6M348.8 126.1h.2M348.8 126.1l-.4-.4M348.8 126.1l-.5-.4M348.8 129v5.2M349 126.1h3.3M349 126.1l-.4-.1-.3-.5M349 126.1v-.6M349 125.5h3.3M349 125.5v-8.8"/>
<path d="M349 125.5v-4.3M349 125.5h-.7M349.9 124.9v-10.5M349.9 124.9h2.7M349.9 121.2v-5.8M349.9 124.9v-3.7M350 121.2h-1M350 121.2l.4-.4M350 121.2h.1M350 121.2v-.4M350 120.8h.1M350 120.8v-3.3"/>
<path d="M350.1 131.6h-7.2M350.1 129h-7.2M350.1 120.8v.4M350.1 120.8v-3.3M350.1 131.6l1 1.5M350.1 129v2.6M350.2 121.1l.2-.3M350.2 121.1l-.1 .1M350.2 121.2h2.3M350.2 121.2h-.1M350.2 121.2v-.1M350.2 121.2v-.4"/>
<path d="M350.2 120.8h2.3M350.2 120.8v-3.3M350.2 120.8h-.1M350.4 120.8v-3.3M350.4 120.8h2.1M350.5 135.6h2.2M350.5 133.1h2.2M350.5 133.1v-19.1M350.6 135.6h-2.9M350.6 135.6h-4.1M350.6 135.6v14.4M351.1 133.1h-9.2"/>
<path d="M352.3 126.1l.4-.1M352.3 126.1h.2M352.3 126.1v-.6M352.3 125.5h.4M352.3 125.5v-8.8M352.5 126.1h-.2M352.5 126.1l.2-.1M352.5 126.1h.2M352.5 126.1h-3.7M352.5 121.2l.2-.1M352.5 121.2v-.4M352.5 120.8h.2"/>
<path d="M352.5 120.8v-3.3M352.6 135.6v-2.5M352.6 133.1h.1M352.6 135.6h.1M352.6 124.9v-10.5M352.6 121.2v-5.8M352.6 124.9v-3.7M352.6 124.9h-2.7M352.7 122v11.1M352.7 122h2.4M352.7 123.8v9.3M352.7 123.8h2.4"/>
<path d="M352.7 135.6h-2.2M352.7 121.2v-3.4M352.7 124.6v-3.4M352.7 133.1v-19.1M352.7 126.1v-.1M352.7 126.1v-10.7M352.7 121.2v4.9M352.7 126v.1M352.7 125.5v.5M352.7 125.5v-8.8M352.7 126v-.5M352.7 120.8v.3"/>
<path d="M352.7 120.8v-3.3M352.7 121.1v-.3M352.7 126.1h-.2M352.7 126l-.2 .1M352.7 121.2h2.4M355.1 124.2h5.4M355.1 124.2v25.8M355.1 124.2h2.9M355.1 123.8v.4M355.1 122v2.2M355.1 121.2v-3.4M355.1 124.6v-3.4"/>
<path d="M355.1 122h-2.4M355.1 124.6h-2.4M253.5 150v-36M256 150h2.1M256 150v-14.4M258 150h4.2M258.1 150h92.4M258.1 150h-4.6M258.1 150h-2.1M258.1 150v-36M258.1 150v-14.4M259.9 150h4.5"/>
<path d="M259.9 145.4h2.3M259.9 145.4v4.6M260.9 146.9v-11.3M260.9 146.9h2.5M262.2 146.9h-1.3M262.2 150h4.1M262.2 150h-2.3M262.2 145.4h2.2M262.2 150v-3.1M262.2 150v-14.4M262.2 150v-4.6M263.4 146.9v-11.3"/>
<path d="M263.4 146.9h-1.2M264.4 150h-2.2M264.4 145.4h-4.5M264.4 145.4v4.6M266.3 150h-8.3M342.4 150h4.1M344.2 150h4.6M344.2 145.4h2.3M344.2 145.4v4.6M345.3 146.9v-11.3M345.3 146.9h2.4M346.5 146.9h-1.2"/>
<path d="M346.5 150h4.1M346.5 150h-2.3M346.5 145.4h2.3M346.5 150v-3.1M346.5 150v-14.4M346.5 150v-4.6M347.7 146.9v-11.3M347.7 146.9h-1.2M348.8 150h-2.3M348.8 145.4h-4.6M348.8 145.4v4.6M350.5 150h4.6"/>
<path d="M350.5 150h2.2M350.5 150v-36M350.5 150v-14.4M350.6 150h-8.2M352.7 150h-2.2M352.7 150v-14.4M355.1 150h5.4M355.1 150v-36M358 150h-5.3M358 150v-25.8M360.5 150v-25.8"/>
</g>
<path d="M258.1 114h-4.6v36h4.6M258.1 114h92.4M258.1 114v36M350.5 114h4.6v36M350.5 114v36M355.1 124.2h5.4v25.8h-5.4M258.1 150h92.4M350.5 150h4.6" fill="none" stroke="#173341" stroke-width=".28"/>
<path d="M215 166h185v7h-185z" fill-rule="evenodd" fill="#e6eef1" stroke="#e6eef1" stroke-width=".28"/>
<path d="M215 180.5h185M215 188h185M215 195.5h185M215 203h185M215 210.5h185M215 218h185M215 225.5h185M215 233h185" fill="none" stroke="#e6eef1" stroke-width=".28"/>
<text font-size="6" fill="#173341" x="17" y="20">01 / BASE - PCB cavity, rear bay and SMA support</text>
<g font-size="3.5" fill="#173341">
<text x="220" y="47">FRONT (-Y)</text>
<text x="220" y="108">RIGHT (+X)</text>
<text x="37" y="193">TOP (+Z)</text>
<text x="17" y="276">LORA C5 / ENCLOSURE / ENGINEERING AND MANUFACTURING</text>
</g>
<text font-size="3.5" fill="#087f94" x="25" y="203">EnclosureBase / QTY 1 / UNFILLED MJF PA12</text>
<g font-size="3.2" fill="#536773">
<text x="17" y="28">R7 | 2026-11-25 | nominal mm | views independently scaled | DO NOT SCALE</text>
<text x="25" y="211">SMA pocket and loose-tie anchor are integrated; the round bulkhead bore and seating wall are retained. Fixed rear hex is</text>
<text x="25" y="215.5">provisional, not measured hardware.</text>
<text x="25" y="225">Preserve the continuous 2.4 mm PCB/battery partition. Opposed cavities, hood and tie-slot access require a shop tooling</text>
<text x="25" y="229.5">review. Source STEP controls contours.</text>
</g>
<text font-size="3.2" fill="#bc5a21" x="250" y="36">FIT PROTOTYPE - FIRST ARTICLE REQUIRED</text>
<g font-size="3.2" fill="#173341">
<text x="101.9" y="39.7">78.80 overall X</text>
<text x="400.8" y="79.5" transform="rotate(-90 400.8 79.5)">35.00 overall Z</text>
<text x="23.8" y="128.5" transform="rotate(-90 23.8 128.5)">104.00 overall Y</text>
<text x="339" y="276">A3 / SHEET 1 OF 9</text>
</g>
<g font-size="2.8" fill="#173341">
<text x="217" y="171">FEATURE</text>
<text x="287.2" y="171">NOMINAL / LOCATION</text>
<text x="217" y="178.4">Main walls / partition</text>
<text x="287.2" y="178.4">2.4 / 2.4</text>
<text x="217" y="185.9">PCB support / PCB top</text>
<text x="287.2" y="185.9">Z6.4 / Z8.0</text>
<text x="217" y="193.4">Battery bay</text>
<text x="287.2" y="193.4">Z-14 to Z0 = 14 clear</text>
<text x="217" y="200.9">Rear insert axes</text>
<text x="287.2" y="200.9">X4/66, Y4/86</text>
<text x="217" y="208.4">Rear / upper pilots</text>
<text x="287.2" y="208.4">dia 4.4 x 4.5 / dia 4.4 x 5</text>
<text x="217" y="215.9">SMA axis</text>
<text x="287.2" y="215.9">X47, Z14; axis along Y</text>
<text x="217" y="223.4">Key carrier pocket</text>
<text x="287.2" y="223.4">14.6 wide x 2.6 axial</text>
<text x="217" y="230.9">Coax route reference</text>
<text x="287.2" y="230.9">R10 bends; dia 1.32</text>
</g>
<g font-size="2.8" fill="#536773">
<text x="25" y="262">Nominal interfaces only. STEP controls unlisted surfaces and fillets.</text>
<text x="17" y="282">PCB design, component positions, Gerbers, drills and firmware remain unchanged.</text>
</g>
</svg>
